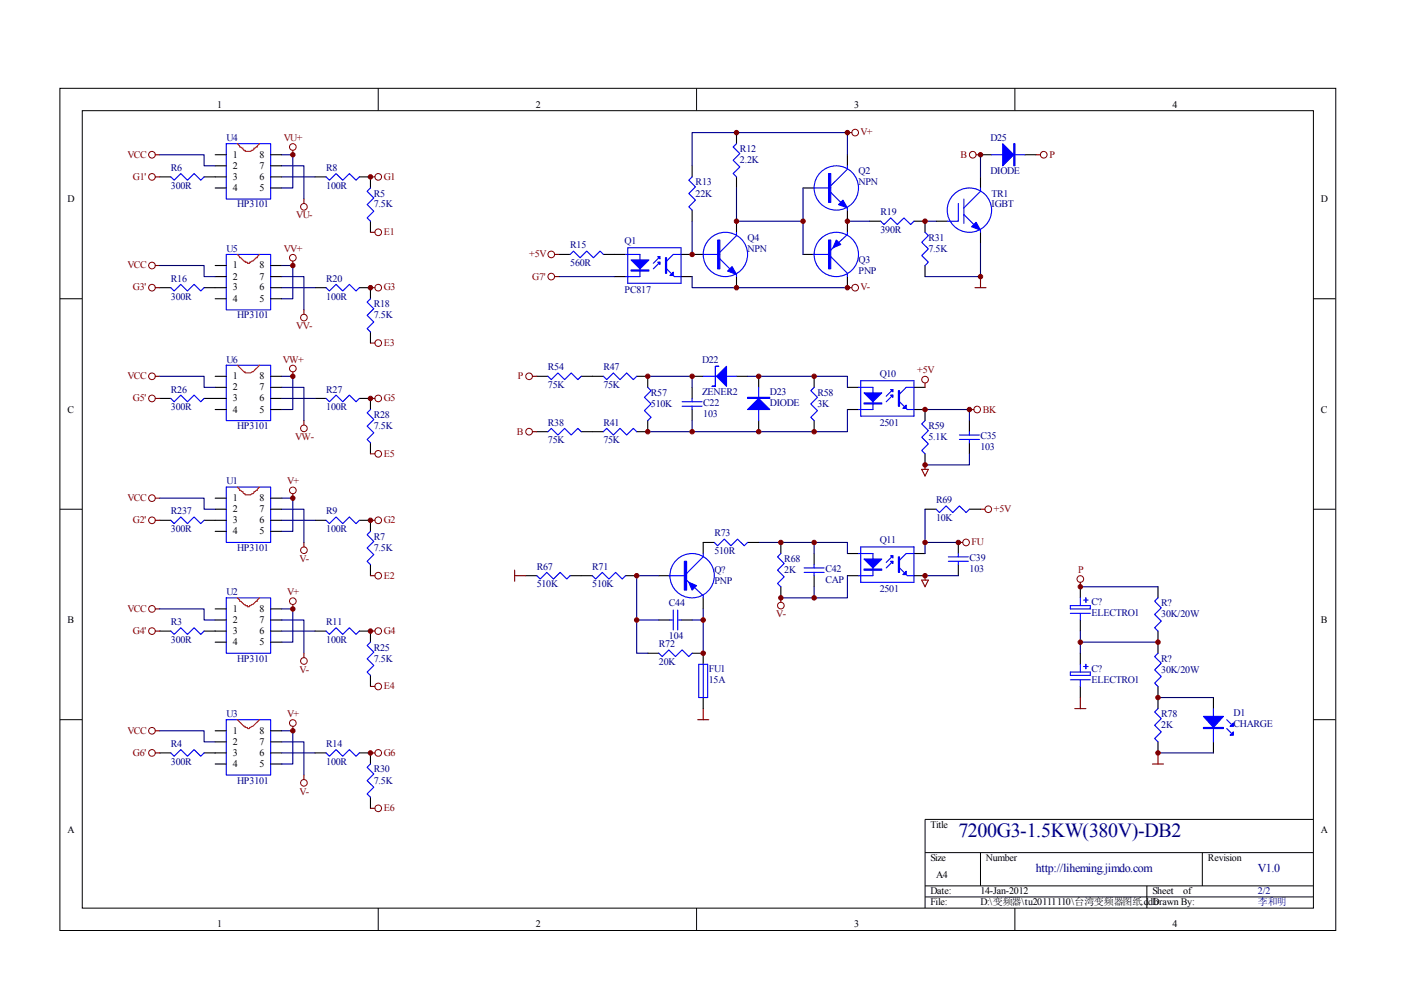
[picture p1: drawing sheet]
<svg xmlns="http://www.w3.org/2000/svg" width="297mm" height="210mm" viewBox="0 0 297 210" stroke-linecap="round" stroke-linejoin="round" font-family="sans-serif">
<g fill="none" stroke="#000" stroke-width=".21">
<path d="M12.7 18.7h270.5v178.6h-270.5zM80.2 18.7v4.7M147.7 18.7v4.7M215.2 18.7v4.7M17.4 23.5h261.1v169h-261.1zM12.7 63.3h4.7M278.4 63.3h4.7M12.7 108h4.7M278.4 108h4.7M12.7 152.6h4.7M278.4 152.6h4.7M278.4 173.7h-82.3v18.8"/>
<path d="M80.2 192.5v4.7M147.7 192.5v4.7M196.1 180.8h82.3M196.1 187.8h82.3M196.1 190.2h82.3M207.9 180.8v7M215.2 192.5v4.7M243.2 187.8v4.7M254.9 180.8v7"/>
</g>
<g fill="none" stroke="#000" stroke-width=".23">
<path d="M33.9 37.5h2.3M43.3 37.5h4.7M45.6 32.8h2.4M45.6 35.2h2.4M45.6 39.9h2.4M57.4 37.5h2.3M57.4 32.8h2.3M57.4 35.2h2.3M57.4 39.9h2.3M66.8 37.5h2.3M76.2 37.5h2.3v2.4M146.7 35.2v2.3"/>
<path d="M156.2 28.1v2.4M156.2 37.5v2.4M170.3 39.9h2.3M179.7 32.8v2.4M207.9 32.8h2.3M207.9 37.5v2.4M217.3 32.8h2.3M45.6 56.3h2.4M45.6 58.6h2.4M57.4 56.3h2.3M57.4 58.6h2.3M78.5 46.9v2.4"/>
<path d="M118.5 53.9h2.4M127.9 53.9h4.7M130.3 58.6h2.3M144.4 58.6h2.3M144.4 53.9h4.7M146.7 44.6v2.3M156.2 46.9v2.4M156.2 58.6v2.4M170.3 53.9h2.3M179.7 44.6v4.7M179.7 58.6v2.4M184.4 46.9h2.3"/>
<path d="M193.8 46.9h2.3v2.4M196.1 56.3v2.3M198.5 46.9h2.3M207.9 49.3v2.3M33.9 61h2.3M43.3 61h4.7M45.6 63.3h2.4M45.6 79.8h2.4M57.4 61h2.3M57.4 63.3h2.3M57.4 79.8h2.3M66.8 61h2.3"/>
<path d="M76.2 61h2.3v2.3M78.5 70.4v2.3M113.8 79.8h2.4M123.2 79.8h4.7M135 79.8h2.3v2.3M146.7 79.8h2.4M156.2 79.8h2.3M160.9 79.8v2.3M172.6 79.8v2.3M33.9 84.5h2.3M43.3 84.5h4.7M45.6 82.1h2.4"/>
<path d="M45.6 86.8h2.4M57.4 84.5h2.3M57.4 82.1h2.3M57.4 86.8h2.3M66.8 84.5h2.3M76.2 84.5h2.3v2.3M78.5 93.9v2.3M113.8 91.5h2.4M123.2 91.5h4.7M137.3 89.2v2.3h-2.3M146.7 82.1v2.4M146.7 86.8v2.4"/>
<path d="M160.9 89.2v2.3M172.6 89.2v2.3M179.7 82.1h2.3M179.7 86.8h2.3M193.8 82.1h2.3M193.8 86.8h2.3v2.4M196.1 96.2v2.4M205.5 89.2v2.3M205.5 93.9v2.3M33.9 110.3h2.3M43.3 110.3h4.7M45.6 105.6h2.4"/>
<path d="M45.6 108h2.4M45.6 112.7h2.4M57.4 110.3h2.3M57.4 105.6h2.3M57.4 108h2.3M57.4 112.7h2.3M66.8 110.3h2.3M76.2 110.3h2.3v2.4M78.5 119.7v2.4M151.4 115h-2.3v2.4M158.5 115h2.4M165.6 115v2.4"/>
<path d="M172.6 117.4v2.3M179.7 117.4h2.3M193.8 117.4h2.3M196.1 108h2.4M203.2 115v2.4M203.2 119.7v2.4M205.5 108h2.4M33.9 133.8h2.3M43.3 133.8h4.7M45.6 129.1h2.4M45.6 131.5h2.4M45.6 136.2h2.4"/>
<path d="M57.4 133.8h2.3M57.4 129.1h2.3M57.4 131.5h2.3M57.4 136.2h2.3M66.8 133.8h2.3M76.2 133.8h2.3v2.4M111.5 122.1h2.3M120.9 122.1h4.7M132.6 122.1h2.4M137.3 138.5h2.4M139.7 131.5h2.3M139.7 122.1h2.3"/>
<path d="M144.4 131.5h2.3M146.7 138.5h2.4v2.4M149.1 126.8v2.3M165.6 124.4v2.4M172.6 122.1v2.3M179.7 122.1h2.3M193.8 122.1h2.3M229 124.4v2.4M229 131.5v2.3M229 138.5v2.4M245.5 124.4v2.4M245.5 133.8v4.7"/>
<path d="M33.9 159.6h2.3M43.3 159.6h4.7M45.6 154.9h2.4M45.6 157.3h2.4M57.4 159.6h2.3M57.4 154.9h2.3M57.4 157.3h2.3M66.8 159.6h2.3M76.2 159.6h2.3v2.4M78.5 143.2v2.3M149.1 147.9v2.3M229 145.5v2.4"/>
<path d="M245.5 145.5v4.7M245.5 157.3v2.3M257.3 147.9v2.3M257.3 157.3v2.3M45.6 162h2.4M57.4 162h2.3M78.5 169v2.4"/>
</g>
<g fill="none" stroke="#00f" stroke-width=".23">
<path d="M36.2 37.5l.7 .7 1.4-1.4 1.4 1.4 1.5-1.4 1.4 1.4 .7-.7M48 30.5h9.4v11.7h-9.4zM69.1 37.5l.7 .7 1.5-1.4 1.4 1.4 1.4-1.4 1.4 1.4 .7-.7M78.5 39.9l-.7 .7 1.5 1.4-1.5 1.4 1.5 1.4-1.5 1.4 .7 .7M146.7 37.5l-.7 .7 1.4 1.4-1.4 1.4 1.4 1.4-1.4 1.5 .7 .7M156.2 30.5l-.8 .7 1.5 1.4-1.5 1.4 1.5 1.4-1.5 1.4 .8 .7M172.6 39.9h3.5M179.7 35.2v.7l-3.6 3.5M207.9 39.9v.7l-3.5 3.5M210.2 32.8h7.1M48 53.9h9.4v11.8h-9.4zM120.9 53.9l.7-.7 1.4 1.5 1.4-1.5 1.4 1.5 1.4-1.5 .7 .7"/>
<path d="M132.6 53.9h3.1v4.7h-3.1M133.1 52.5h11.3v7.6h-11.3zM139.9 55.6l-1.4 1.4M139.9 54.4l-1.4 1.4M141.3 57l1.7 1.6h1.4M144.4 53.9h-1.7l-1.4 1.5M149.1 53.9h3.5M152.6 54.9l2.1 2.1M156.2 49.3v.7l-3.6 3.5M156.2 58.2v.4M172.4 53.9h3.3M176.1 54.4l3.6 3.5v.7"/>
<path d="M176.1 40.8l2.2 2.1M179.7 49.3v.4l-3.6 3.3M179.7 44.1v.5M186.7 46.9l.7 .7 1.4-1.4 1.4 1.4 1.5-1.4 1.4 1.4 .7-.7M196.1 49.3l.7 .7-1.4 1.4 1.4 1.4-1.4 1.4 1.4 1.4-.7 .7M203.2 43.1v3.8h-2.4M204.4 45.5l2.1 2.1M204.4 42.2v5.2M207.9 48.8v.5M36.2 61l.7 .7 1.4-1.4 1.4 1.4 1.5-1.4 1.4 1.4 .7-.7M48 77.4h9.4v11.8h-9.4zM69.1 61l.7 .7 1.5-1.4 1.4 1.4 1.4-1.4 1.4 1.4 .7-.7"/>
<path d="M78.5 63.3l-.7 .7 1.5 1.5-1.5 1.4 1.5 1.4-1.5 1.4 .7 .7M116.2 79.8l.7 .7 1.4-1.4 1.4 1.4 1.4-1.4 1.4 1.4 .7-.7M127.9 79.8l.7 .7 1.4-1.4 1.5 1.4 1.4-1.4 1.4 1.4 .7-.7M149.1 79.8h7.1M36.2 84.5l.7 .7 1.4-1.4 1.4 1.4 1.5-1.4 1.4 1.4 .7-.7M69.1 84.5l.7 .7 1.5-1.4 1.4 1.4 1.4-1.4 1.4 1.4 .7-.7M78.5 86.8l-.7 .7 1.5 1.4-1.5 1.5 1.5 1.4-1.5 1.4 .7 .7M116.2 91.5l.7-.7 1.4 1.4 1.4-1.4 1.4 1.4 1.4-1.4 .7 .7M127.9 91.5l.7-.7 1.4 1.4 1.5-1.4 1.4 1.4 1.4-1.4 .7 .7M137.3 82.1l.7 .7-1.4 1.4 1.4 1.5-1.4 1.4 1.4 1.4-.7 .7M144.6 86.1h4.3M144.6 85.2h4.3"/>
<path d="M146.7 84.5v.7M146.7 86.1v.7M160.9 82.1v7.1M172.6 82.1l-.7 .7 1.4 1.4-1.4 1.5 1.4 1.4-1.4 1.4 .7 .7M182 82.1h3.1v4.7h-3.1M182.5 80.7h11.3v7.5h-11.3zM189.3 83.8l-1.4 1.4M189.3 82.6l-1.4 1.4M190.7 85.2l1.7 1.6h1.4M193.8 82.1h-1.7l-1.4 1.4M196.1 89.2l-.7 .7 1.4 1.4-1.4 1.4 1.4 1.4-1.4 1.4 .7 .7M203.4 93.2h4.3"/>
<path d="M203.4 92.2h4.3M205.5 91.5v.7M205.5 93.2v.7M36.2 110.3l.7 .7 1.4-1.4 1.4 1.4 1.5-1.4 1.4 1.4 .7-.7M48 103.3h9.4v11.7h-9.4zM69.1 110.3l.7 .7 1.5-1.4 1.4 1.4 1.4-1.4 1.4 1.4 .7-.7M78.5 112.7l-.7 .7 1.5 1.4-1.5 1.4 1.5 1.4-1.5 1.4 .7 .7M149.1 117.4v.7l-3.5 3.5M151.4 115l.8 .7 1.4-1.4 1.4 1.4 1.4-1.4 1.4 1.4 .7-.7M165.6 117.4l-.7 .7 1.4 1.4-1.4 1.4 1.4 1.4-1.4 1.4 .7 .7M172.6 119.7v.7M182 117.4h3.1v4.7h-3.1"/>
<path d="M182.5 116h11.3v7.5h-11.3zM189.3 119l-1.4 1.4M189.3 117.8l-1.4 1.4M193.8 117.4h-1.7l-1.4 1.4M198.5 108l.7 .7 1.4-1.4 1.4 1.4 1.4-1.4 1.4 1.4 .7-.7M201.1 119h4.2M201.1 118.1h4.2M203.2 117.4v.7M203.2 119v.7M36.2 133.8l.7 .7 1.4-1.4 1.4 1.4 1.5-1.4 1.4 1.4 .7-.7M48 126.8h9.4v11.7h-9.4zM69.1 133.8l.7 .7 1.5-1.4 1.4 1.4 1.4-1.4 1.4 1.4 .7-.7"/>
<path d="M78.5 136.2l-.7 .7 1.5 1.4-1.5 1.4 1.5 1.4-1.5 1.4 .7 .7M113.8 122.1l.7 .7 1.4-1.4 1.4 1.4 1.5-1.4 1.4 1.4 .7-.7M125.6 122.1l.7 .7 1.4-1.4 1.4 1.4 1.4-1.4 1.4 1.4 .7-.7M139.7 138.5l.7 .7 1.4-1.4 1.4 1.4 1.4-1.4 1.4 1.4 .7-.7M141.8 122.1h3.3M142 131.5h.7M142.7 129.3v4.3M143.7 131.5h.7M143.7 129.3v4.3M145.6 123l3.5 3.3v.5M170.5 121.4h4.2M170.5 120.4h4.2"/>
<path d="M172.6 121.4v.7M190.7 120.4l1.7 1.7h1.4M226.9 128.4h4.3v.7h-4.3zM226.9 130h4.3M229 126.8v1.6M229 130v1.5M229.8 127.2h.9M230.2 126.8v.9M245.5 126.8l-.7 .7 1.4 1.4-1.4 1.4 1.4 1.4-1.4 1.4 .7 .7M245.5 138.5l-.7 .7 1.4 1.4-1.4 1.4 1.4 1.4-1.4 1.4 .7 .7M36.2 159.6l.7 .7 1.4-1.4 1.4 1.4 1.5-1.4 1.4 1.4 .7-.7M48 152.6h9.4v11.7h-9.4z"/>
<path d="M69.1 159.6l.7 .7 1.5-1.4 1.4 1.4 1.4-1.4 1.4 1.4 .7-.7M148.2 140.9h1.8v7h-1.8zM149.1 140.9v7M226.9 142.5h4.3v.7h-4.3zM226.9 144.1h4.3M229 140.9v1.6M229 144.1v1.4M229.8 141.3h.9M230.2 140.9v.9M245.5 150.2l-.7 .7 1.4 1.5-1.4 1.4 1.4 1.4-1.4 1.4 .7 .7M257.3 150.2v7.1M260.1 154.5l.9 .9"/>
<path d="M260.1 152.6l.9 .9M78.5 162l-.7 .7 1.5 1.4-1.5 1.4 1.5 1.4-1.5 1.4 .7 .7"/>
<circle cx="177.3" cy="39.9" r="4.7"/>
<circle cx="153.8" cy="53.9" r="4.7"/>
<circle cx="177.3" cy="53.9" r="4.7"/>
<circle cx="205.5" cy="44.6" r="4.7"/>
<circle cx="146.7" cy="122.1" r="4.7"/>
</g>
<path d="M50.3 30.5l.5 .4v.3l.7 .2v.2l.5 .3v.2a2.18 2.18 0 0 0 1.9-.5v-.2l.7-.2v-.3l.4-.4M50.3 53.9l.5 .5v.3h.2l.7 .7h.3v.2h.4v.2h.5v-.2l.7-.2 .7-.7h.3v-.3l.4-.5M50.3 77.4l1.4 1.4h.3v.3a2.17 2.17 0 0 0 2.1-.7l.9-1M50.3 103.3l.5 .4v.3l.7 .2 .2 .5h.3v.2a2.17 2.17 0 0 0 1.9-.5v-.2l.7-.2v-.3l.4-.4M50.3 126.8l.5 .4v.3h.2l.7 .7h.3v.2h.4v.2h.5v-.2l.7-.2 .7-.7h.3v-.3l.4-.4M50.3 152.6l1.4 1.4h.3v.2h.4v.3h.5v-.3a4.2 4.2 0 0 0 2.1-1.6" fill="none" stroke="#f00" stroke-width=".23"/>
<g fill="none" stroke="#000080" stroke-width=".23">
<path d="M33.9 32.8h9.4v2.4h2.3M59.7 32.8h2.4v7.1h-2.4M59.7 35.2h4.7v7M59.7 37.5h7.1M156.2 39.9v7h14.1M170.3 39.9v14M179.7 32.8v-4.7h-33v7.1M207.9 32.8v4.7M33.9 56.3h9.4v2.3h2.3M59.7 56.3h2.4v7h-2.4M59.7 58.6h4.7v7.1M118.5 58.6h11.8"/>
<path d="M146.7 58.6v2.4h33M146.7 46.9v7M179.7 46.9h4.7M196.1 46.9h2.4M207.9 51.6v7h-11.8M33.9 79.8h9.4v2.3h2.3M59.7 79.8h2.4v7h-2.4M59.7 61h7.1M137.3 79.8h9.4v2.3M158.5 79.8h21.2v2.3M59.7 82.1h4.7v7.1M59.7 84.5h7.1"/>
<path d="M146.7 89.2v2.3M179.7 86.8v4.7h-42.4M196.1 86.8h9.4v2.4M205.5 96.2v2.4h-9.4M33.9 105.6h9.4v2.4h2.3M59.7 105.6h2.4v7.1h-2.4M59.7 108h4.7v7M59.7 110.3h7.1M160.9 115h18.8v2.4M172.6 115v2.4M196.1 108v7M203.2 115h-7.1v2.4"/>
<path d="M33.9 129.1h9.4v2.4h2.3M59.7 129.1h2.4v7.1h-2.4M59.7 131.5h4.7v7M59.7 133.8h7.1M135 131.5h4.7M139.7 122.1h-4.7v16.4h2.3M146.7 131.5h2.4M149.1 129.1v9.4M172.6 124.4v2.4M179.7 122.1v4.7h-14.1M196.1 122.1h7.1M229 133.8v2.4h16.5"/>
<path d="M229 136.2v2.3M229 124.4h16.5M33.9 154.9h9.4v2.4h2.3M59.7 154.9h2.4v7.1h-2.4M59.7 157.3h4.7v7M59.7 159.6h7.1M245.5 159.6h11.8M245.5 147.9h11.8"/>
</g>
<g fill="none" stroke="#800000" stroke-width=".21">
<circle cx="32.2" cy="32.8" r=".71"/>
<circle cx="32.2" cy="37.5" r=".71"/>
<circle cx="62.1" cy="31.2" r=".71"/>
<circle cx="80.2" cy="37.5" r=".71"/>
<circle cx="181.3" cy="28.1" r=".71"/>
<circle cx="206.2" cy="32.8" r=".71"/>
<circle cx="221.3" cy="32.8" r=".71"/>
<circle cx="32.2" cy="56.3" r=".71"/>
<circle cx="62.1" cy="54.7" r=".71"/>
<circle cx="64.4" cy="43.9" r=".7"/>
<circle cx="80.2" cy="49.2" r=".71"/>
<circle cx="116.9" cy="53.9" r=".7"/>
<circle cx="116.9" cy="58.6" r=".7"/>
<circle cx="32.2" cy="79.8" r=".71"/>
<circle cx="32.2" cy="61" r=".71"/>
<circle cx="62.1" cy="78.1" r=".71"/>
<circle cx="64.4" cy="67.3" r=".7"/>
<circle cx="80.2" cy="72.7" r=".71"/>
<circle cx="80.2" cy="61" r=".71"/>
<circle cx="112.2" cy="79.8" r=".71"/>
<circle cx="181.3" cy="61" r=".71"/>
<circle cx="32.2" cy="84.5" r=".71"/>
<circle cx="64.4" cy="90.8" r=".7"/>
<circle cx="80.2" cy="96.2" r=".71"/>
<circle cx="80.2" cy="84.5" r=".71"/>
<circle cx="112.2" cy="91.5" r=".71"/>
<circle cx="196.1" cy="80.5" r=".71"/>
<circle cx="207.2" cy="86.8" r=".7"/>
<circle cx="32.2" cy="110.3" r=".71"/>
<circle cx="32.2" cy="105.6" r=".71"/>
<circle cx="62.1" cy="104" r=".71"/>
<circle cx="64.4" cy="116.7" r=".7"/>
<circle cx="80.2" cy="110.3" r=".71"/>
<circle cx="204.8" cy="115" r=".71"/>
<circle cx="209.5" cy="108" r=".71"/>
<circle cx="32.2" cy="129.1" r=".71"/>
<circle cx="32.2" cy="133.8" r=".71"/>
<circle cx="62.1" cy="127.5" r=".71"/>
<circle cx="80.2" cy="133.8" r=".71"/>
<circle cx="80.2" cy="122.1" r=".71"/>
<circle cx="165.6" cy="128.4" r=".7"/>
<circle cx="229" cy="122.8" r=".7"/>
<circle cx="32.2" cy="159.6" r=".71"/>
<circle cx="32.2" cy="154.9" r=".71"/>
<circle cx="62.1" cy="153.3" r=".71"/>
<circle cx="64.4" cy="140.1" r=".71"/>
<circle cx="80.2" cy="145.5" r=".71"/>
<circle cx="80.2" cy="159.6" r=".71"/>
<circle cx="64.4" cy="166" r=".7"/>
<circle cx="80.2" cy="171.4" r=".71"/>
</g>
<g fill="none" stroke="#800000" stroke-width=".23">
<path d="M32.9 32.8h1M32.9 37.5h1M62.1 31.9v.9M78.5 37.5h1M179.7 28.1h.9M206.9 32.8h1M219.6 32.8h1M32.9 56.3h1M62.1 55.4v.9M64.4 42.2v.9M78.5 49.3h1M117.6 53.9h.9"/>
<path d="M117.6 58.6h.9M207.9 58.6v2.4M32.9 61h1M32.9 79.8h1M62.1 78.8v1M64.4 65.7v.9M78.5 61h1M78.5 72.7h1M112.9 79.8h.9M179.7 61h.9M206.7 61h2.4M32.9 84.5h1"/>
<path d="M64.4 89.2v.9M78.5 84.5h1M78.5 96.2h1M112.9 91.5h.9M195.4 99.5h1.4l-.7 1.4zM196.1 81.2v.9M196.1 98.6v.9M205.5 86.8h1M32.9 105.6h1M32.9 110.3h1M62.1 104.7v.9M64.4 115v1"/>
<path d="M78.5 110.3h1M203.2 115h.9M207.9 108h.9M32.9 129.1h1M32.9 133.8h1M62.1 128.2v.9M64.4 138.5v.9M78.5 122.1h1M78.5 133.8h1M109.1 122.1h2.4M109.1 120.9v2.3M165.6 126.8v.9"/>
<path d="M195.4 123h1.4l-.7 1.4zM196.1 122.1v.9M229 123.5v.9M32.9 154.9h1M32.9 159.6h1M62.1 154v.9M78.5 145.5h1M78.5 159.6h1M147.9 152.6h2.4M149.1 150.2v2.4M227.9 150.2h2.3M229 147.9v2.3"/>
<path d="M245.5 159.6v2.4M64.4 164.3v1M78.5 171.4h1M244.3 162h2.4"/>
</g>
<g fill="#800000" stroke="#800000" stroke-width=".21">
<circle cx="78.5" cy="37.5" r=".47"/>
<circle cx="62.1" cy="32.8" r=".47"/>
<circle cx="156.1" cy="28.1" r=".47"/>
<circle cx="146.7" cy="53.9" r=".47"/>
<circle cx="156.1" cy="61" r=".47"/>
<circle cx="156.1" cy="46.9" r=".47"/>
<circle cx="170.3" cy="46.9" r=".47"/>
<circle cx="196.1" cy="46.9" r=".47"/>
<circle cx="179.7" cy="46.9" r=".47"/>
<circle cx="207.9" cy="32.8" r=".47"/>
<circle cx="207.9" cy="58.6" r=".47"/>
<circle cx="62.1" cy="105.6" r=".47"/>
<circle cx="62.1" cy="129.1" r=".47"/>
<circle cx="62.1" cy="154.9" r=".47"/>
<circle cx="78.5" cy="110.3" r=".47"/>
<circle cx="78.5" cy="133.8" r=".47"/>
<circle cx="78.5" cy="159.6" r=".47"/>
<circle cx="62.1" cy="56.3" r=".47"/>
<circle cx="62.1" cy="79.8" r=".47"/>
<circle cx="78.5" cy="61" r=".47"/>
<circle cx="78.5" cy="84.5" r=".47"/>
<circle cx="179.7" cy="28.1" r=".47"/>
<circle cx="179.7" cy="61" r=".47"/>
<circle cx="137.3" cy="79.8" r=".47"/>
<circle cx="146.7" cy="79.8" r=".47"/>
<circle cx="137.3" cy="91.5" r=".47"/>
<circle cx="172.6" cy="91.5" r=".47"/>
<circle cx="160.9" cy="91.5" r=".47"/>
<circle cx="172.6" cy="79.8" r=".47"/>
<circle cx="160.9" cy="79.8" r=".47"/>
<circle cx="146.7" cy="91.5" r=".47"/>
<circle cx="205.5" cy="86.8" r=".47"/>
<circle cx="196.1" cy="86.8" r=".47"/>
<circle cx="196.1" cy="98.6" r=".47"/>
<circle cx="165.6" cy="126.8" r=".47"/>
<circle cx="172.6" cy="126.8" r=".47"/>
<circle cx="196.1" cy="122.1" r=".47"/>
<circle cx="203.2" cy="115" r=".47"/>
<circle cx="196.1" cy="115" r=".47"/>
<circle cx="165.6" cy="115" r=".47"/>
<circle cx="172.6" cy="115" r=".47"/>
<circle cx="135" cy="131.5" r=".47"/>
<circle cx="135" cy="122.1" r=".47"/>
<circle cx="149.1" cy="138.5" r=".47"/>
<circle cx="149.1" cy="131.5" r=".47"/>
<circle cx="245.5" cy="136.2" r=".47"/>
<circle cx="229" cy="136.2" r=".47"/>
<circle cx="229.1" cy="124.4" r=".47"/>
<circle cx="245.5" cy="147.9" r=".47"/>
<circle cx="245.5" cy="159.6" r=".47"/>
</g>
<g fill="#00f" stroke="#00f" stroke-width=".23">
<path d="M133.8 55.1h3.8l-1.9 1.9z"/>
<path d="M139.5 54.4h.4v.5z"/>
<path d="M139.5 55.6h.4v.5z"/>
<path d="M142.7 57.7v.7h-.7z"/>
<path d="M154.3 57.5l.9-1 1 1.7z"/>
<path d="M177.8 43.4l.9-1 1 1.7z"/>
<path d="M206.9 47.1l1 1.7-1.9-.7z"/>
<path d="M177.3 50.9l1 .9-1.7 .7z"/>
<path d="M212.6 30.5l2.3 2.3-2.3 2.4z"/>
<path d="M183.2 83.3h3.8l-1.9 1.9z"/>
<path d="M188.8 82.6h.5v.5z"/>
<path d="M188.8 83.8h.5v.4z"/>
<path d="M192.1 85.9v.7h-.7z"/>
<path d="M183.2 118.5h3.8l-1.9 1.9z"/>
<path d="M188.8 117.8h.5v.5z"/>
<path d="M188.8 119h.5v.5z"/>
<path d="M192.1 121.1v.7h-.7z"/>
<path d="M151.9 79.8l2.1-2.1v4.2z"/>
<path d="M160.9 84.5l2.3 2.3h-4.7z"/>
<path d="M146 123.5l1.7 .7-1 .9z"/>
<path d="M255.2 151.9h4.2l-2.1 2.3z"/>
<path d="M260.8 155.9l.7-.7v.7z"/>
<path d="M260.8 154l.7-.7v.7z"/>
<path d="M133.8 57.2h3.8v.3h-3.8z" fill-rule="evenodd"/>
<path d="M141.1 54.7h.2v3.2h-.2z" fill-rule="evenodd"/>
<path d="M152.2 50.9h.4v6.1h-.4z" fill-rule="evenodd"/>
<path d="M175.7 36.8h.4v6.1h-.4z" fill-rule="evenodd"/>
<path d="M175.7 50.9h.4v6.1h-.4z" fill-rule="evenodd"/>
<path d="M214.9 30.5h.3v4.7h-.3z" fill-rule="evenodd"/>
<path d="M183.2 85.4h3.8v.3h-3.8z" fill-rule="evenodd"/>
<path d="M190.5 82.8h.2v3.3h-.2z" fill-rule="evenodd"/>
<path d="M183.2 120.7h3.8v.2h-3.8z" fill-rule="evenodd"/>
<path d="M190.5 118.1h.2v3.3h-.2z" fill-rule="evenodd"/>
<path d="M151.7 77.7h.7h-.7v4.2h-.7h.7z" fill-rule="evenodd"/>
<path d="M158.5 84.2h4.7v.3h-4.7z" fill-rule="evenodd"/>
<path d="M145.1 119h.5v6.1h-.5z" fill-rule="evenodd"/>
<path d="M255.2 154.2h4.2v.3h-4.2z" fill-rule="evenodd"/>
</g>
<text font-size="4.2" fill="#000080" x="203.2" y="177.4">7200G3-1.5KW(380V)-DB2</text>
<g font-size="2.5" fill="#000080">
<text x="219.6" y="184.8">http://liheming.jimdo.com</text>
<text x="266.7" y="184.8">V1.0</text>
</g>
<g font-size="2.1">
<text x="46.1" y="22.9">1</text>
<text x="113.6" y="22.9">2</text>
<text x="181.1" y="22.9">3</text>
<text x="248.6" y="22.9">4</text>
<text x="49.4" y="33.5">1</text>
<text x="49.4" y="35.7">2</text>
<text x="55" y="35.7">7</text>
<text x="55" y="33.5">8</text>
<text x="49.4" y="38.1">3</text>
<text x="49.4" y="40.5">4</text>
<text x="55" y="40.5">5</text>
<text x="55" y="38.1">6</text>
<text x="14.3" y="42.8">D</text>
<text x="280.1" y="42.8">D</text>
<text x="49.4" y="56.9">1</text>
<text x="49.4" y="59.3">2</text>
<text x="55" y="59.3">7</text>
<text x="55" y="56.9">8</text>
<text x="49.4" y="61.6">3</text>
<text x="49.4" y="63.9">4</text>
<text x="55" y="63.9">5</text>
<text x="55" y="61.6">6</text>
<text x="49.4" y="80.4">1</text>
<text x="49.4" y="82.7">2</text>
<text x="55" y="82.7">7</text>
<text x="55" y="80.4">8</text>
<text x="14.3" y="87.5">C</text>
<text x="49.4" y="85.1">3</text>
<text x="49.4" y="87.5">4</text>
<text x="55" y="87.5">5</text>
<text x="55" y="85.1">6</text>
<text x="280.1" y="87.5">C</text>
<text x="49.4" y="106.2">1</text>
<text x="55" y="106.2">8</text>
<text x="49.4" y="108.6">2</text>
<text x="49.4" y="110.9">3</text>
<text x="49.4" y="113.3">4</text>
<text x="55" y="113.3">5</text>
<text x="55" y="110.9">6</text>
<text x="55" y="108.6">7</text>
<text x="49.4" y="129.7">1</text>
<text x="55" y="129.7">8</text>
<text x="14.3" y="132.1">B</text>
<text x="49.4" y="132.1">2</text>
<text x="49.4" y="134.4">3</text>
<text x="49.4" y="136.8">4</text>
<text x="55" y="136.8">5</text>
<text x="55" y="134.4">6</text>
<text x="55" y="132.1">7</text>
<text x="280.1" y="132.1">B</text>
<text x="49.4" y="155.5">1</text>
<text x="55" y="155.5">8</text>
<text x="49.4" y="157.9">2</text>
<text x="49.4" y="160.3">3</text>
<text x="55" y="160.3">6</text>
<text x="55" y="157.9">7</text>
<text x="49.4" y="162.6">4</text>
<text x="55" y="162.6">5</text>
<text x="14.3" y="176.7">A</text>
<text x="197.3" y="175.5">Title</text>
<text x="280.1" y="176.7">A</text>
<text x="197.3" y="182.6">Size</text>
<text x="209" y="182.6">Number</text>
<text x="256.1" y="182.6">Revision</text>
<text x="197.3" y="189.6">Date:</text>
<text x="197.3" y="192">File:</text>
<text x="198.5" y="186.1">A4</text>
<text x="207.9" y="189.6">14-Jan-2012</text>
<text x="207.9" y="192">D:\变频器\tu20111110\台湾变频器图纸.ddb</text>
<text x="244.3" y="189.6">Sheet</text>
<text x="244.3" y="192">Drawn By:</text>
<text x="250.9" y="189.6">of</text>
<text x="46.1" y="196.6">1</text>
<text x="113.6" y="196.6">2</text>
<text x="181.1" y="196.6">3</text>
<text x="248.6" y="196.6">4</text>
</g>
<g font-size="2.1" fill="#000080">
<text x="48" y="29.9">U4</text>
<text x="210" y="29.9">D25</text>
<text x="156.9" y="32.3">R12</text>
<text x="156.9" y="34.6">2.2K</text>
<text x="36.2" y="36.3">R6</text>
<text x="36.2" y="40">300R</text>
<text x="69.2" y="36.3">R8</text>
<text x="69.2" y="40">100R</text>
<text x="79.2" y="41.7">R5</text>
<text x="147.5" y="39.3">R13</text>
<text x="147.5" y="41.7">22K</text>
<text x="182" y="36.9">Q2</text>
<text x="182" y="39.3">NPN</text>
<text x="210" y="36.9">DIODE</text>
<text x="210.2" y="41.7">TR1</text>
<text x="50.3" y="44">HP3101</text>
<text x="79.2" y="44">7.5K</text>
<text x="186.7" y="45.6">R19</text>
<text x="210.2" y="44">IGBT</text>
<text x="48" y="53.4">U5</text>
<text x="120.9" y="52.7">R15</text>
<text x="132.4" y="51.7">Q1</text>
<text x="158.5" y="51.1">Q4</text>
<text x="158.5" y="53.4">NPN</text>
<text x="186.7" y="49.4">390R</text>
<text x="196.8" y="51.1">R31</text>
<text x="196.8" y="53.4">7.5K</text>
<text x="36.2" y="59.7">R16</text>
<text x="69.2" y="59.7">R20</text>
<text x="120.9" y="56.4">560R</text>
<text x="182" y="55.7">Q3</text>
<text x="182" y="58.1">PNP</text>
<text x="36.2" y="63.5">300R</text>
<text x="69.2" y="63.5">100R</text>
<text x="79.2" y="65.1">R18</text>
<text x="132.4" y="62.1">PC817</text>
<text x="50.3" y="67.5">HP3101</text>
<text x="79.2" y="67.5">7.5K</text>
<text x="48" y="76.9">U6</text>
<text x="148.8" y="77.1">D22</text>
<text x="36.2" y="83.2">R26</text>
<text x="69.2" y="83.2">R27</text>
<text x="116.2" y="78.5">R54</text>
<text x="116.2" y="82.3">75K</text>
<text x="127.9" y="78.5">R47</text>
<text x="127.9" y="82.3">75K</text>
<text x="138" y="83.9">R57</text>
<text x="148.8" y="83.7">ZENER2</text>
<text x="163.2" y="83.7">D23</text>
<text x="173.3" y="83.9">R58</text>
<text x="186.5" y="79.9">Q10</text>
<text x="36.2" y="87">300R</text>
<text x="69.2" y="87">100R</text>
<text x="79.2" y="88.6">R28</text>
<text x="138" y="86.3">510K</text>
<text x="149.1" y="86">C22</text>
<text x="149.1" y="88.4">103</text>
<text x="163.2" y="86">DIODE</text>
<text x="173.3" y="86.3">3K</text>
<text x="50.3" y="90.9">HP3101</text>
<text x="79.2" y="90.9">7.5K</text>
<text x="116.2" y="90.3">R38</text>
<text x="116.2" y="94">75K</text>
<text x="127.9" y="90.3">R41</text>
<text x="127.9" y="94">75K</text>
<text x="186.5" y="90.3">2501</text>
<text x="196.8" y="90.9">R59</text>
<text x="196.8" y="93.3">5.1K</text>
<text x="207.9" y="93.1">C35</text>
<text x="207.9" y="95.4">103</text>
<text x="48" y="102.7">U1</text>
<text x="198.5" y="106.7">R69</text>
<text x="36.2" y="109.1">R237</text>
<text x="36.2" y="112.8">300R</text>
<text x="69.2" y="109.1">R9</text>
<text x="69.2" y="112.8">100R</text>
<text x="151.5" y="113.7">R73</text>
<text x="198.5" y="110.4">10K</text>
<text x="50.3" y="116.8">HP3101</text>
<text x="79.2" y="114.5">R7</text>
<text x="79.2" y="116.8">7.5K</text>
<text x="151.5" y="117.5">510R</text>
<text x="166.3" y="119.1">R68</text>
<text x="186.5" y="115.2">Q11</text>
<text x="205.6" y="118.9">C39</text>
<text x="113.8" y="120.7">R67</text>
<text x="113.8" y="124.6">510K</text>
<text x="125.6" y="120.7">R71</text>
<text x="125.6" y="124.6">510K</text>
<text x="151.5" y="121.5">Q?</text>
<text x="151.5" y="123.9">PNP</text>
<text x="166.3" y="121.5">2K</text>
<text x="175" y="121.3">C42</text>
<text x="175" y="123.6">CAP</text>
<text x="186.5" y="125.5">2501</text>
<text x="205.6" y="121.3">103</text>
<text x="48" y="126.2">U2</text>
<text x="141.8" y="128.5">C44</text>
<text x="231.4" y="128.3">C?</text>
<text x="231.4" y="130.7">ELECTRO1</text>
<text x="246.2" y="128.5">R?</text>
<text x="246.2" y="130.9">30K/20W</text>
<text x="36.2" y="132.5">R3</text>
<text x="36.2" y="136.3">300R</text>
<text x="69.2" y="132.5">R11</text>
<text x="69.2" y="136.3">100R</text>
<text x="79.2" y="137.9">R25</text>
<text x="139.7" y="137.3">R72</text>
<text x="141.8" y="135.6">104</text>
<text x="50.3" y="140.3">HP3101</text>
<text x="79.2" y="140.3">7.5K</text>
<text x="139.7" y="141">20K</text>
<text x="150.3" y="142.4">FU1</text>
<text x="231.4" y="142.4">C?</text>
<text x="246.2" y="140.3">R?</text>
<text x="246.2" y="142.6">30K/20W</text>
<text x="150.3" y="144.7">15A</text>
<text x="231.4" y="144.7">ELECTRO1</text>
<text x="48" y="152">U3</text>
<text x="246.2" y="152">R78</text>
<text x="246.2" y="154.4">2K</text>
<text x="261.5" y="151.8">D1</text>
<text x="261.5" y="154.1">CHARGE</text>
<text x="36.2" y="158.3">R4</text>
<text x="69.2" y="158.3">R14</text>
<text x="36.2" y="162.2">300R</text>
<text x="50.3" y="166.1">HP3101</text>
<text x="69.2" y="162.2">100R</text>
<text x="79.2" y="163.8">R30</text>
<text x="79.2" y="166.1">7.5K</text>
<text x="266.7" y="192">李和明</text>
<text x="266.7" y="189.6">2/2</text>
</g>
<g font-size="2.1" fill="#800000">
<text x="60.2" y="29.9">VU+</text>
<text x="182.5" y="28.7">V+</text>
<text x="27" y="33.5">VCC</text>
<text x="203.6" y="33.5">B</text>
<text x="222.5" y="33.5">P</text>
<text x="28.2" y="38.1">G1'</text>
<text x="81.4" y="38.1">G1</text>
<text x="62.8" y="46.3">VU-</text>
<text x="60.2" y="53.4">VV+</text>
<text x="81.4" y="49.9">E1</text>
<text x="27" y="56.9">VCC</text>
<text x="112.2" y="54.5">+5V</text>
<text x="112.9" y="59.3">G7'</text>
<text x="28.2" y="61.6">G3'</text>
<text x="81.4" y="61.6">G3</text>
<text x="182.5" y="61.6">V-</text>
<text x="62.8" y="69.8">VV-</text>
<text x="59.9" y="76.9">VW+</text>
<text x="81.4" y="73.3">E3</text>
<text x="27" y="80.4">VCC</text>
<text x="109.8" y="80.4">P</text>
<text x="194.5" y="79.2">+5V</text>
<text x="28.2" y="85.1">G5'</text>
<text x="81.4" y="85.1">G5</text>
<text x="208.4" y="87.5">BK</text>
<text x="62.6" y="93.3">VW-</text>
<text x="109.6" y="92.1">B</text>
<text x="81.4" y="96.9">E5</text>
<text x="27" y="106.2">VCC</text>
<text x="60.9" y="102.7">V+</text>
<text x="28.2" y="110.9">G2'</text>
<text x="81.4" y="110.9">G2</text>
<text x="210.7" y="108.6">+5V</text>
<text x="63.5" y="119.1">V-</text>
<text x="206" y="115.6">FU</text>
<text x="81.4" y="122.7">E2</text>
<text x="228.6" y="121.5">P</text>
<text x="27" y="129.7">VCC</text>
<text x="60.9" y="126.2">V+</text>
<text x="164.6" y="130.9">V-</text>
<text x="28.2" y="134.4">G4'</text>
<text x="81.4" y="134.4">G4</text>
<text x="63.5" y="142.6">V-</text>
<text x="81.4" y="146.1">E4</text>
<text x="27" y="155.5">VCC</text>
<text x="60.9" y="152">V+</text>
<text x="28.2" y="160.3">G6'</text>
<text x="81.4" y="160.3">G6</text>
<text x="63.5" y="168.5">V-</text>
<text x="81.4" y="172">E6</text>
</g>
</svg>
